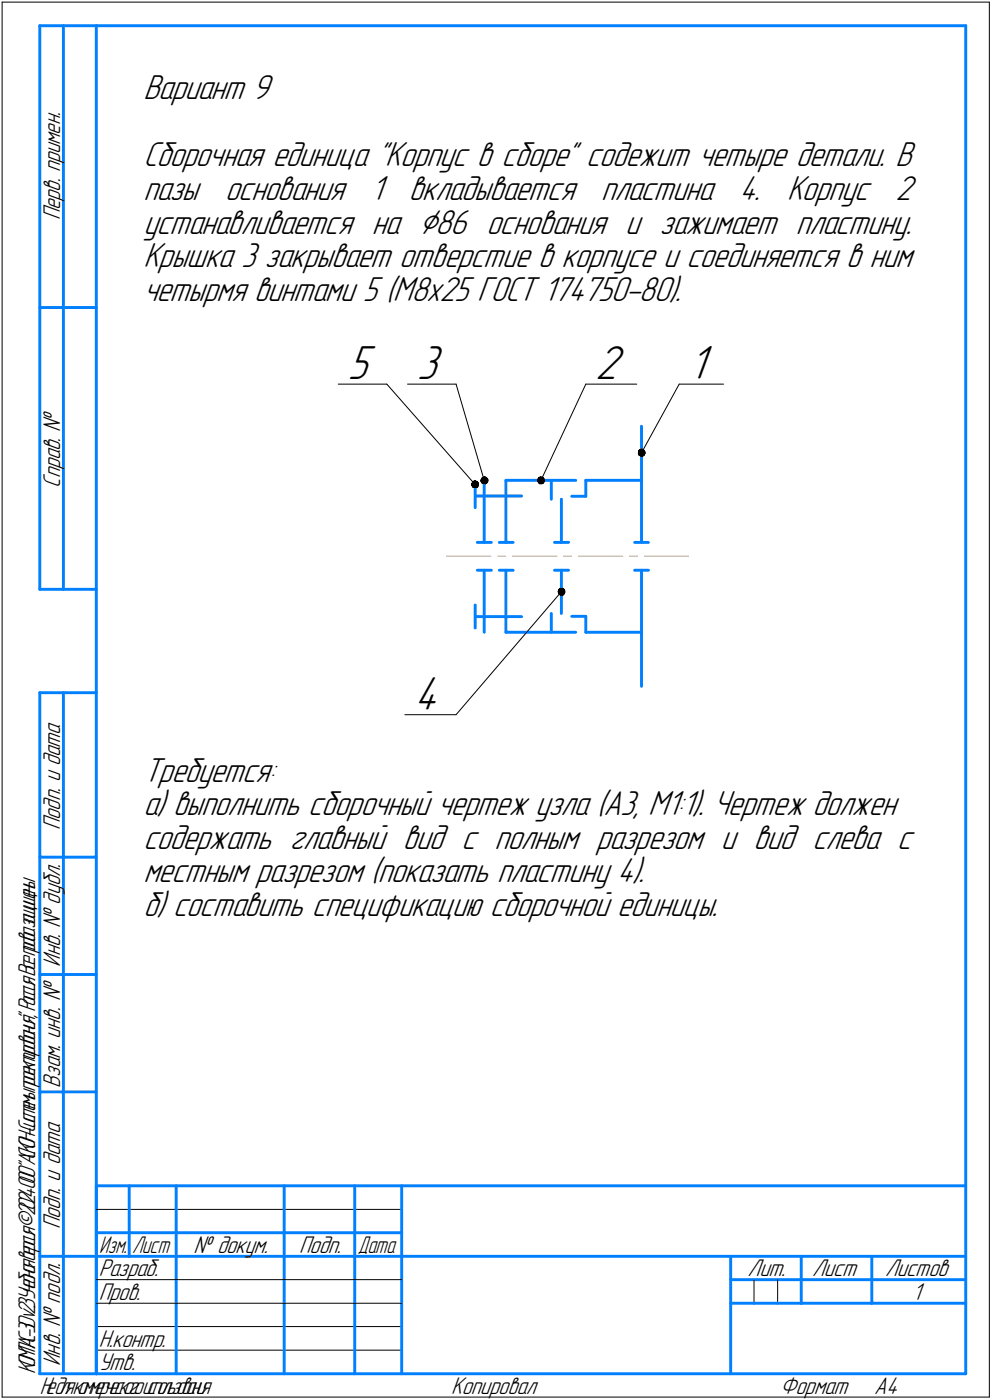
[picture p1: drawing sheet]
<svg xmlns="http://www.w3.org/2000/svg" width="211mm" height="298mm" viewBox="0 0 211 298" stroke-linecap="round" stroke-linejoin="round" font-family="sans-serif">
<g fill="none" stroke="#000" stroke-width=".21">
<path d="M.5 .5h210zM.5 .5v297zM210.5 .5v297zM72 81.8h10.3zM82.3 81.8l18.8 21.4zM86.7 81.8h10.3zM97 81.8l6 20.5zM124.6 81.8l-9.5 20.5zM124.6 81.8h10.9zM144.5 81.8l-8 14.6zM144.5 81.8h9.4zM119.4 126l-22.4 26.2z"/>
<path d="M86.1 152.2h10.9zM20.5 257.5h65zM20.5 272.5h17zM20.5 277.5h17zM37.5 272.5h23zM37.5 277.5h23zM60.5 272.5h15zM60.5 277.5h15zM75.5 272.5h10zM75.5 277.5h10zM160.4 272.5v5zM165.4 272.5v5z"/>
<path d="M.5 297.5h210zM20.5 282.4h65zM20.5 287.5h65z"/>
</g>
<g fill="none" stroke="#0080ff" stroke-width=".62">
<path d="M8.5 5.5v120zM8.5 5.5h12zM13.5 5.5v120zM20.5 5.5h185zM20.5 5.5v287zM205.5 5.5v287zM8.5 65.5h12zM136.5 90.8v24.7zM101.1 103.2v4.9zM101.1 105.6h9.9zM101.5 115.5h3zM103 102.3v13.2z"/>
<path d="M106.2 115.5h3zM107.6 102.3h14.9zM107.6 102.3v13.2zM117.3 102.3v4zM118 115.5h3zM119.4 106.3v9.2zM121.6 105.7h3zM124.6 102.3h11.9zM124.6 102.3v3.4zM135 115.5h3zM8.5 125.5h12zM101.1 128.8v4.9z"/>
<path d="M101.1 131.3h9.9zM101.5 121.4h3zM103 121.4v13.2zM106.2 121.4h3zM107.6 134.6h14.9zM107.6 121.4v13.2zM117.3 130.6v4zM118 121.4h3zM119.4 121.4v9.2zM121.6 131.2h3zM124.6 134.6h11.9zM124.6 131.2v3.4z"/>
<path d="M135 121.4h3zM136.5 121.4v24.7zM8.5 147.5v145zM8.5 147.5h12zM13.5 147.5v145zM8.5 182.5h12zM8.5 207.5h12zM8.5 232.5h12zM20.5 252.5h185zM20.5 252.5v40zM27.5 252.5v15zM37.5 252.5v25z"/>
<path d="M60.5 252.5v25zM75.5 252.5v25zM85.5 252.5v40zM8.5 267.5h12zM20.5 262.5h7zM20.5 267.5h7zM27.5 262.5h10zM27.5 267.5h10zM37.5 277.5v15zM37.5 262.5h23zM37.5 267.5h23zM60.5 277.5v15z"/>
<path d="M60.5 262.5h15zM60.5 267.5h15zM75.5 277.5v15zM75.5 262.5h10zM75.5 267.5h10zM85.5 267.5h120zM155.4 267.5v25zM155.4 272.5h15.1zM155.4 277.5h5zM160.4 277.5h5zM165.4 277.5h5.1zM170.5 267.5v10z"/>
<path d="M170.5 272.5h35zM170.5 277.5h15zM185.5 267.5v10zM185.5 277.5h20zM8.5 292.5h12zM20.5 292.5h185z"/>
</g>
<path d="M95.1 118.4h9.3zM105.9 118.4h1.7zM109.1 118.4h9.4zM119.9 118.4h1.7zM123 118.4h9.5zM133.9 118.4h1.7zM137.1 118.4h9.4z" fill="none" stroke="#ff8000" stroke-width=".21"/>
<g fill="#fff" stroke="#fff" stroke-width=".21">
<path d="M146.5 73h5.4zM146.5 73h5.4zM146.5 73.1h5.4zM146.5 73.2h5.4zM146.5 73.2h5.4zM146.5 73.3h5.4zM146.5 73.3h5.4zM146.5 73.4h5.4zM146.5 73.4h5.4zM146.5 73.5h5.4zM146.5 73.5h5.4zM146.5 73.6h5.4zM146.5 73.7h5.4zM146.5 73.7h5.4zM146.5 73.8h5.4zM146.5 73.8h5.4zM146.5 73.9h5.4zM146.5 73.9h5.4zM146.5 74h5.4zM146.5 74.1h5.4zM146.5 74.1h5.4zM146.5 74.2h5.4zM146.5 74.2h5.4zM146.5 74.3h5.4zM146.5 74.3h5.4zM146.5 74.4h5.4zM146.5 74.5h5.4zM146.5 74.5h5.4zM146.5 74.6h5.4zM146.5 74.6h5.4zM146.5 74.7h5.4zM146.5 74.7h5.4zM146.5 74.8h5.4zM146.5 74.8h5.4zM146.5 74.9h5.4zM146.5 75h5.4zM146.5 75h5.4zM146.5 75.1h5.4zM146.5 75.1h5.4zM146.5 75.2h5.4zM146.5 75.2h5.4zM146.5 75.3h5.4zM146.5 75.4h5.4zM146.5 75.4h5.4zM146.5 75.5h5.4zM146.5 75.5h5.4zM146.5 75.6h5.4zM146.5 75.6h5.4zM146.5 75.7h5.4zM146.5 75.7h5.4zM146.5 75.8h5.4zM146.5 75.9h5.4zM146.5 75.9h5.4zM146.5 76h5.4zM146.5 76h5.4zM146.5 76.1h5.4zM146.5 76.1h5.4zM146.5 76.2h5.4zM146.5 76.3h5.4zM146.5 76.3h5.4zM146.5 76.4h5.4zM146.5 76.4h5.4zM146.5 76.5h5.4zM146.5 76.5h5.4zM146.5 76.6h5.4zM146.5 76.7h5.4zM146.5 76.7h5.4zM146.5 76.8h5.4zM146.5 76.8h5.4zM146.5 76.9h5.4zM146.5 76.9h5.4zM146.5 77h5.4zM146.5 77h5.4zM146.5 77.1h5.4zM146.5 77.2h5.4zM146.5 77.2h5.4zM146.5 77.3h5.4zM146.5 77.3h5.4zM146.5 77.4h5.4zM146.5 77.4h5.4zM146.5 77.5h5.4zM146.5 77.6h5.4zM146.5 77.6h5.4zM146.5 77.7h5.4zM146.5 77.7h5.4zM146.5 77.8h5.4zM146.5 77.8h5.4zM146.5 77.9h5.4zM146.5 77.9h5.4zM146.5 78h5.4zM146.5 78.1h5.4zM146.5 78.1h5.4zM146.5 78.2h5.4zM146.5 78.2h5.4zM146.5 78.3h5.4zM146.5 78.3h5.4zM146.5 78.4h5.4zM146.5 78.5h5.4zM146.5 78.5h5.4zM146.5 78.6h5.4zM146.5 78.6h5.4zM146.5 78.7h5.4zM146.5 78.7h5.4zM146.5 78.8h5.4zM146.5 78.9h5.4zM146.5 78.9h5.4zM146.5 79h5.4zM146.5 79h5.4zM146.5 79.1h5.4zM146.5 79.1h5.4zM146.5 79.2h5.4zM146.5 79.2h5.4zM146.5 79.3h5.4zM146.5 79.4h5.4zM146.5 79.4h5.4zM146.5 79.5h5.4zM146.5 79.5h5.4zM146.5 79.6h5.4zM146.5 79.6h5.4zM146.5 79.7h5.4zM146.5 79.8h5.4zM146.5 79.8h5.4zM146.5 79.9h5.4zM146.5 79.9h5.4zM146.5 80h5.4zM146.5 80h5.4zM146.5 80.1h5.4zM146.5 80.2h5.4zM146.5 80.2h5.4zM146.5 80.3h5.4zM146.5 80.3h5.4zM146.5 80.4h5.4zM146.5 80.4h5.4zM146.5 80.5h5.4zM146.5 80.5h5.4zM146.5 80.6h5.4zM146.5 80.7h5.4zM146.5 80.7h5.4zM146.5 80.8h5.4zM146.5 80.8h5.4zM146.5 80.9h5.4zM146.5 80.9h5.4zM146.5 81h5.4zM146.5 81.1h5.4zM146.5 81.1h5.4zM146.5 81.2h5.4zM146.5 81.2h5.4zM146.5 81.3h5.4zM146.5 81.3h5.4zM146.5 81.4h5.4zM146.5 81.4h5.4zM146.5 81.5h5.4zM146.5 81.6h5.4zM146.5 81.6h5.4zM146.5 81.7h5.4zM146.5 81.7h5.4zM146.5 81.8h5.4zM146.5 81.8h5.4zM146.5 81.9h5.4zM146.5 82h5.4zM146.5 82h5.4zM146.5 82.1h5.4zM146.5 82.1h5.4zM146.5 82.2h5.4zM146.5 82.2h5.4zM146.5 82.3h5.4zM146.5 82.4h5.4zM146.5 82.4h5.4zM146.5 82.5h5.4zM146.5 82.5h5.4zM146.5 82.6h5.4zM146.5 82.6h5.4zM146.5 82.7h5.4zM146.5 82.7h5.4zM146.5 82.8h5.4zM146.5 82.9h5.4z"/>
<path d="M126.6 73h6.9zM126.6 73h6.9zM126.6 73.1h6.9zM126.6 73.2h6.9zM126.6 73.2h6.9zM126.6 73.3h6.9zM126.6 73.3h6.9zM126.6 73.4h6.9zM126.6 73.4h6.9zM126.6 73.5h6.9zM126.6 73.5h6.9zM126.6 73.6h6.9zM126.6 73.7h6.9zM126.6 73.7h6.9zM126.6 73.8h6.9zM126.6 73.8h6.9zM126.6 73.9h6.9zM126.6 73.9h6.9zM126.6 74h6.9zM126.6 74.1h6.9zM126.6 74.1h6.9zM126.6 74.2h6.9zM126.6 74.2h6.9zM126.6 74.3h6.9zM126.6 74.3h6.9zM126.6 74.4h6.9zM126.6 74.5h6.9zM126.6 74.5h6.9zM126.6 74.6h6.9zM126.6 74.6h6.9zM126.6 74.7h6.9zM126.6 74.7h6.9zM126.6 74.8h6.9zM126.6 74.8h6.9zM126.6 74.9h6.9zM126.6 75h6.9zM126.6 75h6.9zM126.6 75.1h6.9zM126.6 75.1h6.9zM126.6 75.2h6.9zM126.6 75.2h6.9zM126.6 75.3h6.9zM126.6 75.4h6.9zM126.6 75.4h6.9zM126.6 75.5h6.9zM126.6 75.5h6.9zM126.6 75.6h6.9zM126.6 75.6h6.9zM126.6 75.7h6.9zM126.6 75.7h6.9zM126.6 75.8h6.9zM126.6 75.9h6.9zM126.6 75.9h6.9zM126.6 76h6.9zM126.6 76h6.9zM126.6 76.1h6.9zM126.6 76.1h6.9zM126.6 76.2h6.9zM126.6 76.3h6.9zM126.6 76.3h6.9zM126.6 76.4h6.9zM126.6 76.4h6.9zM126.6 76.5h6.9zM126.6 76.5h6.9zM126.6 76.6h6.9zM126.6 76.7h6.9zM126.6 76.7h6.9zM126.6 76.8h6.9zM126.6 76.8h6.9zM126.6 76.9h6.9zM126.6 76.9h6.9zM126.6 77h6.9zM126.6 77h6.9zM126.6 77.1h6.9zM126.6 77.2h6.9zM126.6 77.2h6.9zM126.6 77.3h6.9zM126.6 77.3h6.9zM126.6 77.4h6.9zM126.6 77.4h6.9zM126.6 77.5h6.9zM126.6 77.6h6.9zM126.6 77.6h6.9zM126.6 77.7h6.9zM126.6 77.7h6.9zM126.6 77.8h6.9zM126.6 77.8h6.9zM126.6 77.9h6.9zM126.6 77.9h6.9zM126.6 78h6.9zM126.6 78.1h6.9zM126.6 78.1h6.9zM126.6 78.2h6.9zM126.6 78.2h6.9zM126.6 78.3h6.9zM126.6 78.3h6.9zM126.6 78.4h6.9zM126.6 78.5h6.9zM126.6 78.5h6.9zM126.6 78.6h6.9zM126.6 78.6h6.9zM126.6 78.7h6.9zM126.6 78.7h6.9zM126.6 78.8h6.9zM126.6 78.9h6.9zM126.6 78.9h6.9zM126.6 79h6.9zM126.6 79h6.9zM126.6 79.1h6.9zM126.6 79.1h6.9zM126.6 79.2h6.9zM126.6 79.2h6.9zM126.6 79.3h6.9zM126.6 79.4h6.9zM126.6 79.4h6.9zM126.6 79.5h6.9zM126.6 79.5h6.9zM126.6 79.6h6.9zM126.6 79.6h6.9zM126.6 79.7h6.9zM126.6 79.8h6.9zM126.6 79.8h6.9zM126.6 79.9h6.9zM126.6 79.9h6.9zM126.6 80h6.9zM126.6 80h6.9zM126.6 80.1h6.9zM126.6 80.2h6.9zM126.6 80.2h6.9zM126.6 80.3h6.9zM126.6 80.3h6.9zM126.6 80.4h6.9zM126.6 80.4h6.9zM126.6 80.5h6.9zM126.6 80.5h6.9zM126.6 80.6h6.9zM126.6 80.7h6.9zM126.6 80.7h6.9zM126.6 80.8h6.9zM126.6 80.8h6.9zM126.6 80.9h6.9zM126.6 80.9h6.9zM126.6 81h6.9zM126.6 81.1h6.9zM126.6 81.1h6.9zM126.6 81.2h6.9zM126.6 81.2h6.9zM126.6 81.3h6.9zM126.6 81.3h6.9zM126.6 81.4h6.9zM126.6 81.4h6.9zM126.6 81.5h6.9zM126.6 81.6h6.9zM126.6 81.6h6.9zM126.6 81.7h6.9zM126.6 81.7h6.9zM126.6 81.8h6.9zM126.6 81.8h6.9zM126.6 81.9h6.9zM126.6 82h6.9zM126.6 82h6.9zM126.6 82.1h6.9zM126.6 82.1h6.9zM126.6 82.2h6.9zM126.6 82.2h6.9zM126.6 82.3h6.9zM126.6 82.4h6.9zM126.6 82.4h6.9zM126.6 82.5h6.9zM126.6 82.5h6.9zM126.6 82.6h6.9zM126.6 82.6h6.9zM126.6 82.7h6.9zM126.6 82.7h6.9zM126.6 82.8h6.9zM126.6 82.9h6.9z"/>
<path d="M88.7 73h6.4zM88.7 73h6.4zM88.7 73.1h6.4zM88.7 73.2h6.4zM88.7 73.2h6.4zM88.7 73.3h6.4zM88.7 73.3h6.4zM88.7 73.4h6.4zM88.7 73.4h6.4zM88.7 73.5h6.4zM88.7 73.5h6.4zM88.7 73.6h6.4zM88.7 73.7h6.4zM88.7 73.7h6.4zM88.7 73.8h6.4zM88.7 73.8h6.4zM88.7 73.9h6.4zM88.7 73.9h6.4zM88.7 74h6.4zM88.7 74.1h6.4zM88.7 74.1h6.4zM88.7 74.2h6.4zM88.7 74.2h6.4zM88.7 74.3h6.4zM88.7 74.3h6.4zM88.7 74.4h6.4zM88.7 74.5h6.4zM88.7 74.5h6.4zM88.7 74.6h6.4zM88.7 74.6h6.4zM88.7 74.7h6.4zM88.7 74.7h6.4zM88.7 74.8h6.4zM88.7 74.8h6.4zM88.7 74.9h6.4zM88.7 75h6.4zM88.7 75h6.4zM88.7 75.1h6.4zM88.7 75.1h6.4zM88.7 75.2h6.4zM88.7 75.2h6.4zM88.7 75.3h6.4zM88.7 75.4h6.4zM88.7 75.4h6.4zM88.7 75.5h6.4zM88.7 75.5h6.4zM88.7 75.6h6.4zM88.7 75.6h6.4zM88.7 75.7h6.4zM88.7 75.7h6.4zM88.7 75.8h6.4zM88.7 75.9h6.4zM88.7 75.9h6.4zM88.7 76h6.4zM88.7 76h6.4zM88.7 76.1h6.4zM88.7 76.1h6.4zM88.7 76.2h6.4zM88.7 76.3h6.4zM88.7 76.3h6.4zM88.7 76.4h6.4zM88.7 76.4h6.4zM88.7 76.5h6.4zM88.7 76.5h6.4zM88.7 76.6h6.4zM88.7 76.7h6.4zM88.7 76.7h6.4zM88.7 76.8h6.4zM88.7 76.8h6.4zM88.7 76.9h6.4zM88.7 76.9h6.4zM88.7 77h6.4zM88.7 77h6.4zM88.7 77.1h6.4zM88.7 77.2h6.4zM88.7 77.2h6.4zM88.7 77.3h6.4zM88.7 77.3h6.4zM88.7 77.4h6.4zM88.7 77.4h6.4zM88.7 77.5h6.4zM88.7 77.6h6.4zM88.7 77.6h6.4zM88.7 77.7h6.4zM88.7 77.7h6.4zM88.7 77.8h6.4zM88.7 77.8h6.4zM88.7 77.9h6.4zM88.7 77.9h6.4zM88.7 78h6.4zM88.7 78.1h6.4zM88.7 78.1h6.4zM88.7 78.2h6.4zM88.7 78.2h6.4zM88.7 78.3h6.4zM88.7 78.3h6.4zM88.7 78.4h6.4zM88.7 78.5h6.4zM88.7 78.5h6.4zM88.7 78.6h6.4zM88.7 78.6h6.4zM88.7 78.7h6.4zM88.7 78.7h6.4zM88.7 78.8h6.4zM88.7 78.9h6.4zM88.7 78.9h6.4zM88.7 79h6.4zM88.7 79h6.4zM88.7 79.1h6.4zM88.7 79.1h6.4zM88.7 79.2h6.4zM88.7 79.2h6.4zM88.7 79.3h6.4zM88.7 79.4h6.4zM88.7 79.4h6.4zM88.7 79.5h6.4zM88.7 79.5h6.4zM88.7 79.6h6.4zM88.7 79.6h6.4zM88.7 79.7h6.4zM88.7 79.8h6.4zM88.7 79.8h6.4zM88.7 79.9h6.4zM88.7 79.9h6.4zM88.7 80h6.4zM88.7 80h6.4zM88.7 80.1h6.4zM88.7 80.2h6.4zM88.7 80.2h6.4zM88.7 80.3h6.4zM88.7 80.3h6.4zM88.7 80.4h6.4zM88.7 80.4h6.4zM88.7 80.5h6.4zM88.7 80.5h6.4zM88.7 80.6h6.4zM88.7 80.7h6.4zM88.7 80.7h6.4zM88.7 80.8h6.4zM88.7 80.8h6.4zM88.7 80.9h6.4zM88.7 80.9h6.4zM88.7 81h6.4zM88.7 81.1h6.4zM88.7 81.1h6.4zM88.7 81.2h6.4zM88.7 81.2h6.4zM88.7 81.3h6.4zM88.7 81.3h6.4zM88.7 81.4h6.4zM88.7 81.4h6.4zM88.7 81.5h6.4zM88.7 81.6h6.4zM88.7 81.6h6.4zM88.7 81.7h6.4zM88.7 81.7h6.4zM88.7 81.8h6.4zM88.7 81.8h6.4zM88.7 81.9h6.4zM88.7 82h6.4zM88.7 82h6.4zM88.7 82.1h6.4zM88.7 82.1h6.4zM88.7 82.2h6.4zM88.7 82.2h6.4zM88.7 82.3h6.4zM88.7 82.4h6.4zM88.7 82.4h6.4zM88.7 82.5h6.4zM88.7 82.5h6.4zM88.7 82.6h6.4zM88.7 82.6h6.4zM88.7 82.7h6.4zM88.7 82.7h6.4zM88.7 82.8h6.4zM88.7 82.9h6.4z"/>
<path d="M88.1 143.4h7zM88.1 143.5h7zM88.1 143.5h7zM88.1 143.6h7zM88.1 143.7h7zM88.1 143.7h7zM88.1 143.8h7zM88.1 143.8h7zM88.1 143.9h7zM88.1 143.9h7zM88.1 144h7zM88.1 144h7zM88.1 144.1h7zM88.1 144.2h7zM88.1 144.2h7zM88.1 144.3h7zM88.1 144.3h7zM88.1 144.4h7zM88.1 144.4h7zM88.1 144.5h7zM88.1 144.6h7zM88.1 144.6h7zM88.1 144.7h7zM88.1 144.7h7zM88.1 144.8h7zM88.1 144.8h7zM88.1 144.9h7zM88.1 144.9h7zM88.1 145h7zM88.1 145.1h7zM88.1 145.1h7zM88.1 145.2h7zM88.1 145.2h7zM88.1 145.3h7zM88.1 145.3h7zM88.1 145.4h7zM88.1 145.5h7zM88.1 145.5h7zM88.1 145.6h7zM88.1 145.6h7zM88.1 145.7h7zM88.1 145.7h7zM88.1 145.8h7zM88.1 145.9h7zM88.1 145.9h7zM88.1 146h7zM88.1 146h7zM88.1 146.1h7zM88.1 146.1h7zM88.1 146.2h7zM88.1 146.2h7zM88.1 146.3h7zM88.1 146.4h7zM88.1 146.4h7zM88.1 146.5h7zM88.1 146.5h7zM88.1 146.6h7zM88.1 146.6h7zM88.1 146.7h7zM88.1 146.8h7zM88.1 146.8h7zM88.1 146.9h7zM88.1 146.9h7zM88.1 147h7zM88.1 147h7zM88.1 147.1h7zM88.1 147.2h7zM88.1 147.2h7zM88.1 147.3h7zM88.1 147.3h7zM88.1 147.4h7zM88.1 147.4h7zM88.1 147.5h7zM88.1 147.5h7zM88.1 147.6h7zM88.1 147.7h7zM88.1 147.7h7zM88.1 147.8h7zM88.1 147.8h7zM88.1 147.9h7zM88.1 147.9h7zM88.1 148h7zM88.1 148.1h7zM88.1 148.1h7zM88.1 148.2h7zM88.1 148.2h7zM88.1 148.3h7zM88.1 148.3h7zM88.1 148.4h7zM88.1 148.4h7zM88.1 148.5h7zM88.1 148.6h7zM88.1 148.6h7zM88.1 148.7h7zM88.1 148.7h7zM88.1 148.8h7zM88.1 148.8h7zM88.1 148.9h7zM88.1 149h7zM88.1 149h7zM88.1 149.1h7zM88.1 149.1h7zM88.1 149.2h7zM88.1 149.2h7zM88.1 149.3h7zM88.1 149.4h7zM88.1 149.4h7zM88.1 149.5h7zM88.1 149.5h7zM88.1 149.6h7zM88.1 149.6h7zM88.1 149.7h7zM88.1 149.7h7zM88.1 149.8h7zM88.1 149.9h7zM88.1 149.9h7zM88.1 150h7zM88.1 150h7zM88.1 150.1h7zM88.1 150.1h7zM88.1 150.2h7zM88.1 150.3h7zM88.1 150.3h7zM88.1 150.4h7zM88.1 150.4h7zM88.1 150.5h7zM88.1 150.5h7zM88.1 150.6h7zM88.1 150.7h7zM88.1 150.7h7zM88.1 150.8h7zM88.1 150.8h7zM88.1 150.9h7zM88.1 150.9h7zM88.1 151h7zM88.1 151h7zM88.1 151.1h7zM88.1 151.2h7zM88.1 151.2h7zM88.1 151.3h7zM88.1 151.3h7zM88.1 151.4h7zM88.1 151.4h7zM88.1 151.5h7zM88.1 151.6h7zM88.1 151.6h7zM88.1 151.7h7zM88.1 151.7h7zM88.1 151.8h7zM88.1 151.8h7zM88.1 151.9h7zM88.1 151.9h7zM88.1 152h7zM88.1 152.1h7zM88.1 152.1h7zM88.1 152.2h7zM88.1 152.2h7zM88.1 152.3h7zM88.1 152.3h7zM88.1 152.4h7zM88.1 152.5h7zM88.1 152.5h7zM88.1 152.6h7zM88.1 152.6h7zM88.1 152.7h7zM88.1 152.7h7zM88.1 152.8h7zM88.1 152.9h7zM88.1 152.9h7zM88.1 153h7zM88.1 153h7zM88.1 153.1h7zM88.1 153.1h7zM88.1 153.2h7zM88.1 153.2h7zM88.1 153.3h7z"/>
<path d="M73.9 73h6.4zM73.9 73h6.4zM73.9 73.1h6.4zM73.9 73.2h6.4zM73.9 73.2h6.4zM73.9 73.3h6.4zM73.9 73.3h6.4zM73.9 73.4h6.4zM73.9 73.4h6.4zM73.9 73.5h6.4zM73.9 73.5h6.4zM73.9 73.6h6.4zM73.9 73.7h6.4zM73.9 73.7h6.4zM73.9 73.8h6.4zM73.9 73.8h6.4zM73.9 73.9h6.4zM73.9 73.9h6.4zM73.9 74h6.4zM73.9 74.1h6.4zM73.9 74.1h6.4zM73.9 74.2h6.4zM73.9 74.2h6.4zM73.9 74.3h6.4zM73.9 74.3h6.4zM73.9 74.4h6.4zM73.9 74.5h6.4zM73.9 74.5h6.4zM73.9 74.6h6.4zM73.9 74.6h6.4zM73.9 74.7h6.4zM73.9 74.7h6.4zM73.9 74.8h6.4zM73.9 74.8h6.4zM73.9 74.9h6.4zM73.9 75h6.4zM73.9 75h6.4zM73.9 75.1h6.4zM73.9 75.1h6.4zM73.9 75.2h6.4zM73.9 75.2h6.4zM73.9 75.3h6.4zM73.9 75.4h6.4zM73.9 75.4h6.4zM73.9 75.5h6.4zM73.9 75.5h6.4zM73.9 75.6h6.4zM73.9 75.6h6.4zM73.9 75.7h6.4zM73.9 75.7h6.4zM73.9 75.8h6.4zM73.9 75.9h6.4zM73.9 75.9h6.4zM73.9 76h6.4zM73.9 76h6.4zM73.9 76.1h6.4zM73.9 76.1h6.4zM73.9 76.2h6.4zM73.9 76.3h6.4zM73.9 76.3h6.4zM73.9 76.4h6.4zM73.9 76.4h6.4zM73.9 76.5h6.4zM73.9 76.5h6.4zM73.9 76.6h6.4zM73.9 76.7h6.4zM73.9 76.7h6.4zM73.9 76.8h6.4zM73.9 76.8h6.4zM73.9 76.9h6.4zM73.9 76.9h6.4zM73.9 77h6.4zM73.9 77h6.4zM73.9 77.1h6.4zM73.9 77.2h6.4zM73.9 77.2h6.4zM73.9 77.3h6.4zM73.9 77.3h6.4zM73.9 77.4h6.4zM73.9 77.4h6.4zM73.9 77.5h6.4zM73.9 77.6h6.4zM73.9 77.6h6.4zM73.9 77.7h6.4zM73.9 77.7h6.4zM73.9 77.8h6.4zM73.9 77.8h6.4zM73.9 77.9h6.4zM73.9 77.9h6.4zM73.9 78h6.4zM73.9 78.1h6.4zM73.9 78.1h6.4zM73.9 78.2h6.4zM73.9 78.2h6.4zM73.9 78.3h6.4zM73.9 78.3h6.4zM73.9 78.4h6.4zM73.9 78.5h6.4zM73.9 78.5h6.4zM73.9 78.6h6.4zM73.9 78.6h6.4zM73.9 78.7h6.4zM73.9 78.7h6.4zM73.9 78.8h6.4zM73.9 78.9h6.4zM73.9 78.9h6.4zM73.9 79h6.4zM73.9 79h6.4zM73.9 79.1h6.4zM73.9 79.1h6.4zM73.9 79.2h6.4zM73.9 79.2h6.4zM73.9 79.3h6.4zM73.9 79.4h6.4zM73.9 79.4h6.4zM73.9 79.5h6.4zM73.9 79.5h6.4zM73.9 79.6h6.4zM73.9 79.6h6.4zM73.9 79.7h6.4zM73.9 79.8h6.4zM73.9 79.8h6.4zM73.9 79.9h6.4zM73.9 79.9h6.4zM73.9 80h6.4zM73.9 80h6.4zM73.9 80.1h6.4zM73.9 80.2h6.4zM73.9 80.2h6.4zM73.9 80.3h6.4zM73.9 80.3h6.4zM73.9 80.4h6.4zM73.9 80.4h6.4zM73.9 80.5h6.4zM73.9 80.5h6.4zM73.9 80.6h6.4zM73.9 80.7h6.4zM73.9 80.7h6.4zM73.9 80.8h6.4zM73.9 80.8h6.4zM73.9 80.9h6.4zM73.9 80.9h6.4zM73.9 81h6.4zM73.9 81.1h6.4zM73.9 81.1h6.4zM73.9 81.2h6.4zM73.9 81.2h6.4zM73.9 81.3h6.4zM73.9 81.3h6.4zM73.9 81.4h6.4zM73.9 81.4h6.4zM73.9 81.5h6.4zM73.9 81.6h6.4zM73.9 81.6h6.4zM73.9 81.7h6.4zM73.9 81.7h6.4zM73.9 81.8h6.4zM73.9 81.8h6.4zM73.9 81.9h6.4zM73.9 82h6.4zM73.9 82h6.4zM73.9 82.1h6.4zM73.9 82.1h6.4zM73.9 82.2h6.4zM73.9 82.2h6.4zM73.9 82.3h6.4zM73.9 82.4h6.4zM73.9 82.4h6.4zM73.9 82.5h6.4zM73.9 82.5h6.4zM73.9 82.6h6.4zM73.9 82.6h6.4zM73.9 82.7h6.4zM73.9 82.7h6.4zM73.9 82.8h6.4zM73.9 82.9h6.4z"/>
</g>
<g fill="#000" stroke="#000" stroke-width=".21">
<path d="M136.4 95.6h.3zM136.2 95.7h.7zM136 95.7h.9zM136 95.8h1zM135.9 95.8h1.1zM135.9 95.9h1.2zM135.8 96h1.4zM135.7 96h1.5zM135.7 96.1h1.5zM135.7 96.1h1.5zM135.7 96.2h1.6zM135.7 96.2h1.6zM135.7 96.3h1.6zM135.7 96.4h1.6zM135.7 96.4h1.6zM135.7 96.5h1.6zM135.7 96.5h1.6zM135.7 96.6h1.6zM135.7 96.6h1.6zM135.8 96.7h1.4zM135.8 96.7h1.4zM135.8 96.8h1.4zM135.8 96.9h1.3zM135.9 96.9h1.2zM136 97h1zM136.1 97h.9zM136.1 97.1h.8zM136.4 97.1h.4z"/>
<path d="M100.8 102.4h.5zM100.8 102.4h.6zM100.6 102.5h.9zM100.5 102.6h1.1zM100.5 102.6h1.2zM100.5 102.7h1.2zM100.4 102.7h1.3zM100.4 102.8h1.4zM100.4 102.8h1.4zM100.3 102.9h1.5zM100.3 103h1.5zM100.3 103h1.5zM100.3 103.1h1.5zM100.3 103.1h1.5zM100.3 103.2h1.5zM100.3 103.2h1.5zM100.3 103.3h1.5zM100.3 103.3h1.5zM100.4 103.4h1.4zM100.4 103.5h1.4zM100.4 103.5h1.4zM100.4 103.6h1.3zM100.5 103.6h1.2zM100.5 103.7h1.2zM100.6 103.7h1zM100.7 103.8h.8zM100.8 103.9h.6z"/>
<path d="M102.8 101.5h.5zM102.8 101.6h.6zM102.7 101.7h.8zM102.6 101.7h1zM102.4 101.8h1.2zM102.4 101.8h1.3zM102.4 101.9h1.3zM102.4 101.9h1.4zM102.3 102h1.5zM102.3 102.1h1.6zM102.3 102.1h1.6zM102.3 102.2h1.6zM102.3 102.2h1.6zM102.3 102.3h1.6zM102.3 102.3h1.6zM102.3 102.4h1.6zM102.3 102.4h1.6zM102.3 102.5h1.6zM102.3 102.6h1.5zM102.3 102.6h1.5zM102.4 102.7h1.3zM102.4 102.7h1.3zM102.4 102.8h1.3zM102.5 102.8h1.1zM102.5 102.9h1.1zM102.7 103h.8zM102.8 103h.6z"/>
<path d="M114.9 101.5h.3zM114.8 101.6h.6zM114.6 101.7h.9zM114.6 101.7h1zM114.5 101.8h1.2zM114.5 101.8h1.2zM114.5 101.9h1.3zM114.4 101.9h1.4zM114.4 102h1.4zM114.4 102.1h1.5zM114.4 102.1h1.5zM114.4 102.2h1.5zM114.4 102.2h1.5zM114.4 102.3h1.5zM114.4 102.3h1.5zM114.3 102.4h1.6zM114.4 102.4h1.5zM114.4 102.5h1.5zM114.4 102.6h1.4zM114.4 102.6h1.4zM114.5 102.7h1.3zM114.5 102.7h1.2zM114.5 102.8h1.2zM114.6 102.8h1.1zM114.6 102.9h1zM114.7 103h.8zM114.8 103h.6z"/>
<path d="M119.3 125.3h.4zM119.1 125.3h.7zM119 125.4h.9zM118.9 125.4h1.1zM118.9 125.5h1.2zM118.8 125.5h1.3zM118.8 125.6h1.3zM118.8 125.6h1.4zM118.8 125.7h1.4zM118.7 125.8h1.5zM118.7 125.8h1.5zM118.7 125.9h1.5zM118.7 125.9h1.5zM118.6 126h1.6zM118.7 126h1.5zM118.7 126.1h1.5zM118.7 126.2h1.5zM118.8 126.2h1.4zM118.8 126.3h1.4zM118.8 126.3h1.4zM118.8 126.4h1.3zM118.8 126.4h1.3zM118.9 126.5h1.2zM118.9 126.5h1.1zM118.9 126.6h1zM119.1 126.7h.8zM119.2 126.7h.6z"/>
</g>
<g font-size="10.8">
<text x="73.9" y="80.8">5</text>
<text x="88.7" y="80.8">3</text>
<text x="126.6" y="80.8">2</text>
<text x="146.5" y="80.8">1</text>
<text x="88.1" y="151.2">4</text>
</g>
<g font-size="7.8">
<text x="30.5" y="21.1">Вариант 9</text>
<text x="30.5" y="35.4">Сборочная единица &quot;Корпус в сборе&quot; содежит четыре детали. В</text>
<text x="30.5" y="42.5">пазы</text>
<text x="47.9" y="42.5">основания</text>
<text x="78.9" y="42.5">1</text>
<text x="87" y="42.5">вкладывается</text>
<text x="127.9" y="42.5">пластина</text>
<text x="157.3" y="42.5">4.</text>
<text x="167.4" y="42.5">Корпус</text>
<text x="190.5" y="42.5">2</text>
<text x="30.5" y="49.7">устанавливается на ⌀86 основания и зажимает пластину.</text>
<text x="30.5" y="56.9">Крышка 3 закрывает отверстие в корпусе и соединяется в ним</text>
<text x="30.5" y="64">четырмя винтами 5 (М8х25 ГОСТ 174750-80).</text>
<text x="30.5" y="166.4">Требуется:</text>
<text x="30.5" y="173.6">а) выполнить сборочный чертеж узла (А3, М1:1). Чертеж должен</text>
<text x="30.5" y="180.7">содержать главный вид с полным разрезом и вид слева с</text>
<text x="30.5" y="187.9">местным разрезом (показать пластину 4).</text>
<text x="30.5" y="195">б) составить спецификацию сборочной единицы.</text>
</g>
<g font-size="5.5">
<text x="12.8" y="46.9" transform="rotate(-90 12.8 46.9)">Перв. примен.</text>
<text x="12.8" y="103.8" transform="rotate(-90 12.8 103.8)">Справ. №</text>
<text x="12.8" y="176.7" transform="rotate(-90 12.8 176.7)">Подп. и дата</text>
<text x="12.8" y="205.8" transform="rotate(-90 12.8 205.8)">Инв. № дубл.</text>
<text x="12.8" y="231.6" transform="rotate(-90 12.8 231.6)">Взам. инв. №</text>
<text x="12.8" y="261.7" transform="rotate(-90 12.8 261.7)">Подп. и дата</text>
<text x="41.2" y="266.8">№ докум.</text>
<text x="63.6" y="266.8">Подп.</text>
<text x="21" y="271.8">Разраб.</text>
<text x="159.1" y="271.8">Лит.</text>
<text x="172.8" y="271.8">Лист</text>
<text x="188.3" y="271.8">Листов</text>
<text x="21" y="276.8">Пров.</text>
<text x="194.1" y="276.8">1</text>
<text x="21" y="286.8">Н.контр.</text>
<text x="12.8" y="290.8" transform="rotate(-90 12.8 290.8)">Инв. № подл.</text>
<text x="21" y="291.8">Утв.</text>
<text x="96" y="296.8">Копировал</text>
<text x="166" y="296.8">Формат</text>
<text x="186" y="296.8">A4</text>
</g>
<g font-size="5.4">
<text x="21.1" y="266.8">Изм.</text>
<text x="28.1" y="266.8">Лист</text>
<text x="76.1" y="266.8">Дата</text>
<text x="7.5" y="292.5" transform="rotate(-90 7.5 292.5)">КОМПАС-3Dv23Учебнаяверсия©2024ООО&quot;АСКОН-Системыпроектирования&quot;,Россия.Всеправазащищены.</text>
<text x="8.5" y="296.7">Недлякоммерческогоиспользования</text>
</g>
</svg>
